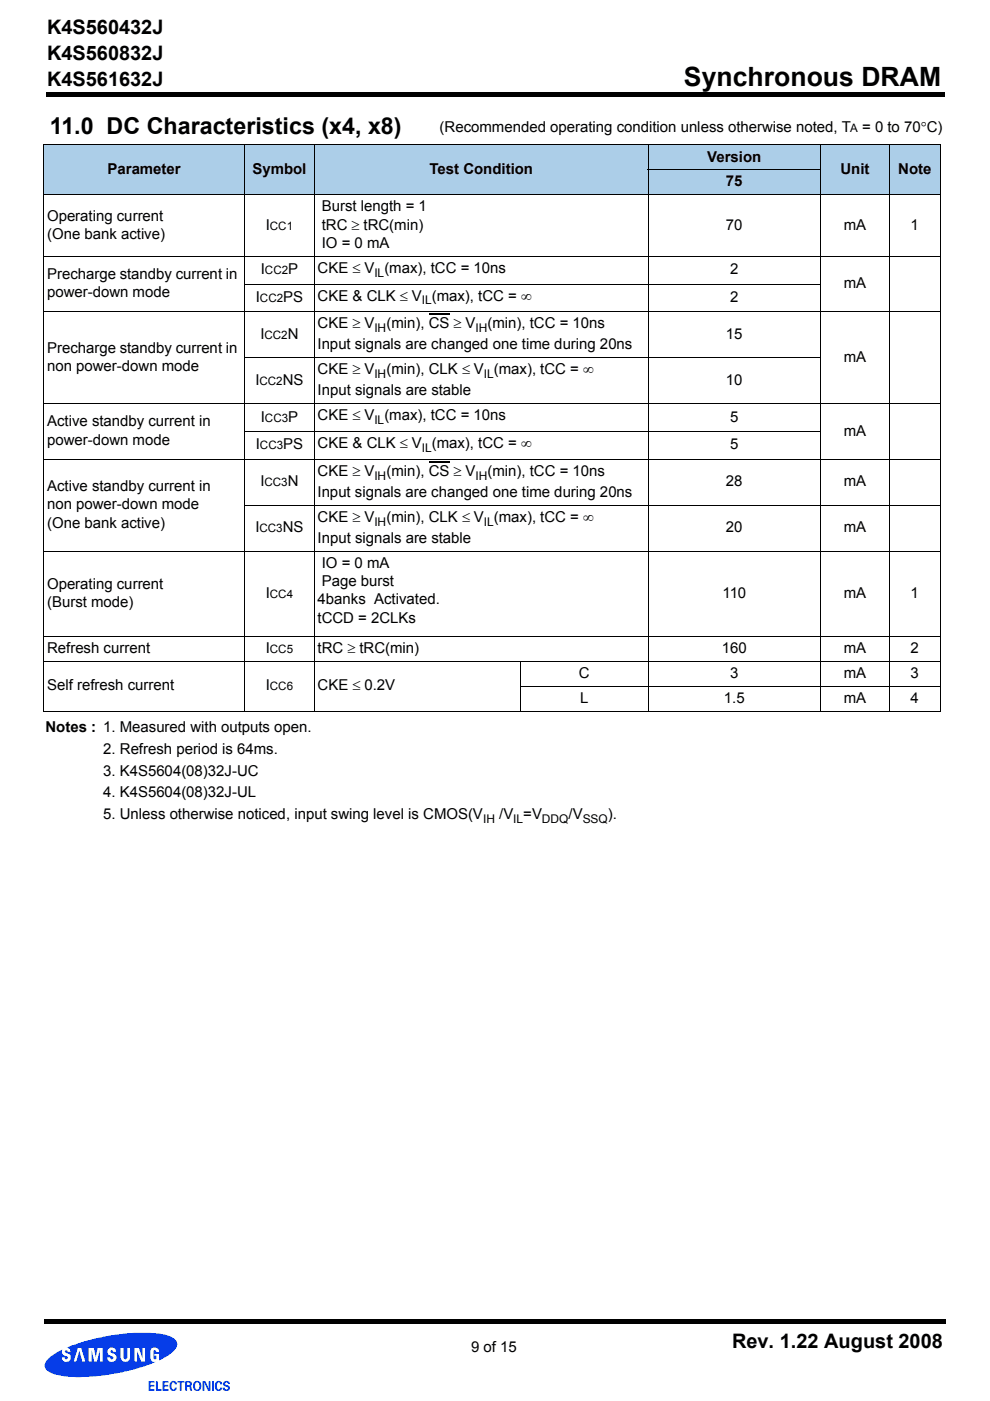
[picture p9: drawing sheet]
<svg xmlns="http://www.w3.org/2000/svg" width="210mm" height="297mm" viewBox="0 0 210 297" stroke-linecap="round" stroke-linejoin="round" font-family="sans-serif">
<path d="M9.8 19.5h.6v1h-.6zM10.4 19.5h189.9v1h-189.9zM9.4 279.6h.5v1.1h-.5zM9.9 279.6h190.6v1.1h-190.6z" fill="#000"/>
<path d="M9.5 282.6h39.2v12.3h-39.2z" fill="#fff"/>
<g fill="#063de8">
<path d="M10.3 288a1.68 1.68 0 0 0-.8 1.7 1.68 1.68 0 0 0 1.4 1.4 24.8 24.8 0 0 0 11.2 .5l5.3-1 3.6-1 2.1-.9-.1 .1a.87 .87 0 0 1-1.1-.9v-1.3l.2-.6 .3-.3h.6l.5 .3 .2 .7h-.6v-.3l-.2-.1-.3 .1v1.6l.1 .2 .4-.1v-.7h-.4v-.4h1.1v1.4l.8-.4a4.8 4.8 0 0 0 3-3 2.65 2.65 0 0 0-2.4-2l-3.3-.4h-3.6a44.1 44.1 0 0 0-14.2 3.1 .8 .8 0 0 1 .8 .9h-.5a.31 .31 0 0 0-.3-.3 .31 .31 0 0 0-.4 .3 .31 .31 0 0 0 .4 .3 .98 .98 0 0 1 .9 1 .98 .98 0 0 1-1 .9 .98 .98 0 0 1-.9-1h.6l.1 .3 .4 .1a.36 .36 0 0 0 .2-.5 .36 .36 0 0 0-.5-.2 .89 .89 0 0 1-.7-1.3l-.9 .4zM16.5 285.8h.7l.9 2.9h-.7l-.6-2.3-.6 2.3h-.6zM18.8 285.8h1.1l.4 1.9 .4-1.9h1.1v2.9h-.7v-2.5l-.5 2.5h-.6l-.6-2.5v2.5h-.6zM22.9 286a.98 .98 0 0 1 1.1-.2 .98 .98 0 0 1 .6 .8h-.6a.32 .32 0 0 0-.2-.3 .32 .32 0 0 0-.3 .1h-.1a.72 .72 0 0 0 .8 .6 .97 .97 0 0 1-.1 1.7 .97 .97 0 0 1-1.4-.9h.6l.3 .4 .3-.1a.28 .28 0 0 0 .2-.2 .28 .28 0 0 0-.2-.3 1 1 0 0 1-1-.5 1 1 0 0 1 0-1.1zM25.5 285.8h.7v2l.2 .3a.43 .43 0 0 0 .6-.4v-1.9h.6v1.8a1.02 1.02 0 0 1-1 1.2 1.02 1.02 0 0 1-1.1-1.2zM28.5 285.8h.9l.8 2.2v-2.2h.6v2.9h-.9l-.8-2.3v2.3h-.6zM31.5 292.8h1.2v.3h-.8v.5h.8v.4h-.8v.6h.8v.3h-1.2z" fill-rule="evenodd"/>
<path d="M33.1 292.8h.3v1.8h.9v.3h-1.2z" fill-rule="evenodd"/>
<path d="M34.5 292.8h1.2v.3h-.8v.5h.8v.4h-.8v.6h.9v.3h-1.3z" fill-rule="evenodd"/>
<path d="M36.2 293a.75 .75 0 0 1 .8-.2 .75 .75 0 0 1 .5 .7h-.4a.31 .31 0 0 0-.3-.4 .31 .31 0 0 0-.4 .3v.7l.1 .4 .3 .1 .3-.4h.4a.82 .82 0 0 1-1 .7 .82 .82 0 0 1-.6-1l.1-.5z" fill-rule="evenodd"/>
<path d="M37.6 292.8h1.5v.3h-.6v1.8h-.4v-1.8h-.5z" fill-rule="evenodd"/>
<path d="M39.3 292.8l1.2 .1 .2 .6-.4 .4a.7 .7 0 0 1 .4 .8l.1 .2h-.5l-.1-.8-.5-.1v.9h-.4zM39.7 293.1v.6h.4a.29 .29 0 0 0 .1-.3 .29 .29 0 0 0-.1-.3z" fill-rule="evenodd"/>
<path d="M41.1 293.1a.95 .95 0 0 1 1.3-.1 .95 .95 0 0 1 .2 1.3 .92 .92 0 0 1-1.2 .6 .92 .92 0 0 1-.5-1.3zM41.6 293.1a.85 .85 0 0 0 .3 1.5l.3-.3 .1-.7-.2-.5z" fill-rule="evenodd"/>
<path d="M42.9 292.8h.7l.7 1.6v-1.6h.3v2.1h-.5l-.8-1.8v1.8h-.4z" fill-rule="evenodd"/>
</g>
<path d="M45.1 292.8v2.1" fill="none" stroke="#063de8" stroke-width=".4"/>
<g fill="#063de8">
<path d="M45.7 293.1a.78 .78 0 0 1 .9-.3 .78 .78 0 0 1 .5 .7h-.4a.38 .38 0 0 0-.4-.4 .38 .38 0 0 0-.3 .5v.7l.2 .3 .4-.1 .1-.3h.4a.8 .8 0 0 1-.8 .7 .8 .8 0 0 1-.7-.8z" fill-rule="evenodd"/>
<path d="M47.5 292.9a.74 .74 0 0 1 1.2 .5h-.4l-.1-.3h-.3a.31 .31 0 0 0-.1 .5 .31 .31 0 0 0 .4 .1 .67 .67 0 0 1 .5 .9 .67 .67 0 0 1-1 .3l-.4-.3-.1-.4h.5v.3l.2 .1h.3l.1-.4-.4-.2a.63 .63 0 0 1-.6-.4 .63 .63 0 0 1 .2-.7z" fill-rule="evenodd"/>
</g>
<path d="M9.8 19.5h.6v1h-.6zM10.4 19.5h189.9v1h-189.9zM9.4 279.6h.5v1.1h-.5zM9.9 279.6h190.6v1.1h-190.6z" fill="#000"/>
<path d="M9.5 282.6h39.2v12.3h-39.2z" fill="#fff"/>
<g fill="#063de8">
<path d="M10.3 288a1.68 1.68 0 0 0-.8 1.7 1.68 1.68 0 0 0 1.4 1.4 24.8 24.8 0 0 0 11.2 .5l5.3-1 3.6-1 2.1-.9-.1 .1a.87 .87 0 0 1-1.1-.9v-1.3l.2-.6 .3-.3h.6l.5 .3 .2 .7h-.6v-.3l-.2-.1-.3 .1v1.6l.1 .2 .4-.1v-.7h-.4v-.4h1.1v1.4l.8-.4a4.8 4.8 0 0 0 3-3 2.65 2.65 0 0 0-2.4-2l-3.3-.4h-3.6a44.1 44.1 0 0 0-14.2 3.1 .8 .8 0 0 1 .8 .9h-.5a.31 .31 0 0 0-.3-.3 .31 .31 0 0 0-.4 .3 .31 .31 0 0 0 .4 .3 .98 .98 0 0 1 .9 1 .98 .98 0 0 1-1 .9 .98 .98 0 0 1-.9-1h.6l.1 .3 .4 .1a.36 .36 0 0 0 .2-.5 .36 .36 0 0 0-.5-.2 .89 .89 0 0 1-.7-1.3l-.9 .4zM16.5 285.8h.7l.9 2.9h-.7l-.6-2.3-.6 2.3h-.6zM18.8 285.8h1.1l.4 1.9 .4-1.9h1.1v2.9h-.7v-2.5l-.5 2.5h-.6l-.6-2.5v2.5h-.6zM22.9 286a.98 .98 0 0 1 1.1-.2 .98 .98 0 0 1 .6 .8h-.6a.32 .32 0 0 0-.2-.3 .32 .32 0 0 0-.3 .1h-.1a.72 .72 0 0 0 .8 .6 .97 .97 0 0 1-.1 1.7 .97 .97 0 0 1-1.4-.9h.6l.3 .4 .3-.1a.28 .28 0 0 0 .2-.2 .28 .28 0 0 0-.2-.3 1 1 0 0 1-1-.5 1 1 0 0 1 0-1.1zM25.5 285.8h.7v2l.2 .3a.43 .43 0 0 0 .6-.4v-1.9h.6v1.8a1.02 1.02 0 0 1-1 1.2 1.02 1.02 0 0 1-1.1-1.2zM28.5 285.8h.9l.8 2.2v-2.2h.6v2.9h-.9l-.8-2.3v2.3h-.6zM31.5 292.8h1.2v.3h-.8v.5h.8v.4h-.8v.6h.8v.3h-1.2z" fill-rule="evenodd"/>
<path d="M33.1 292.8h.3v1.8h.9v.3h-1.2z" fill-rule="evenodd"/>
<path d="M34.5 292.8h1.2v.3h-.8v.5h.8v.4h-.8v.6h.9v.3h-1.3z" fill-rule="evenodd"/>
<path d="M36.2 293a.75 .75 0 0 1 .8-.2 .75 .75 0 0 1 .5 .7h-.4a.31 .31 0 0 0-.3-.4 .31 .31 0 0 0-.4 .3v.7l.1 .4 .3 .1 .3-.4h.4a.82 .82 0 0 1-1 .7 .82 .82 0 0 1-.6-1l.1-.5z" fill-rule="evenodd"/>
<path d="M37.6 292.8h1.5v.3h-.6v1.8h-.4v-1.8h-.5z" fill-rule="evenodd"/>
<path d="M39.3 292.8l1.2 .1 .2 .6-.4 .4a.7 .7 0 0 1 .4 .8l.1 .2h-.5l-.1-.8-.5-.1v.9h-.4zM39.7 293.1v.6h.4a.29 .29 0 0 0 .1-.3 .29 .29 0 0 0-.1-.3z" fill-rule="evenodd"/>
<path d="M41.1 293.1a.95 .95 0 0 1 1.3-.1 .95 .95 0 0 1 .2 1.3 .92 .92 0 0 1-1.2 .6 .92 .92 0 0 1-.5-1.3zM41.6 293.1a.85 .85 0 0 0 .3 1.5l.3-.3 .1-.7-.2-.5z" fill-rule="evenodd"/>
<path d="M42.9 292.8h.7l.7 1.6v-1.6h.3v2.1h-.5l-.8-1.8v1.8h-.4z" fill-rule="evenodd"/>
</g>
<path d="M45.1 292.8v2.1" fill="none" stroke="#063de8" stroke-width=".4"/>
<g fill="#063de8">
<path d="M45.7 293.1a.78 .78 0 0 1 .9-.3 .78 .78 0 0 1 .5 .7h-.4a.38 .38 0 0 0-.4-.4 .38 .38 0 0 0-.3 .5v.7l.2 .3 .4-.1 .1-.3h.4a.8 .8 0 0 1-.8 .7 .8 .8 0 0 1-.7-.8z" fill-rule="evenodd"/>
<path d="M47.5 292.9a.74 .74 0 0 1 1.2 .5h-.4l-.1-.3h-.3a.31 .31 0 0 0-.1 .5 .31 .31 0 0 0 .4 .1 .67 .67 0 0 1 .5 .9 .67 .67 0 0 1-1 .3l-.4-.3-.1-.4h.5v.3l.2 .1h.3l.1-.4-.4-.2a.63 .63 0 0 1-.6-.4 .63 .63 0 0 1 .2-.7z" fill-rule="evenodd"/>
</g>
<path d="M90.7 284.6h27.2v3.9h-27.2z" fill="#fff"/>
<g fill="#accee8">
<path d="M9.3 30.7h42.6v10.6h-42.6z"/>
<path d="M51.9 30.7h14.7v10.6h-14.7z"/>
<path d="M66.6 30.7h70.8v10.6h-70.8z"/>
<path d="M137.4 30.7h36.5v5.3h-36.5z"/>
<path d="M173.9 30.7h14.7v10.6h-14.7z"/>
<path d="M188.6 30.7h10.7v10.6h-10.7z"/>
<path d="M137.4 36h36.5v5.3h-36.5z"/>
</g>
<path d="M90.9 66.6h4.4M90.9 97.9h4.4" fill="none" stroke="#000" stroke-width=".23"/>
<g fill="none" stroke="#000" stroke-width=".21">
<path d="M9.2 30.7h190.2M9.3 30.8v119.8M51.9 30.6v120.2M66.6 30.6v120.2M137.4 36h36.6M137.4 30.6v120.2M173.9 30.6v120.2M188.6 30.6v120.2M199.3 30.8v119.8M9.2 41.3h190.2M9.2 54.4h190.2M9.2 66.1h190.2"/>
<path d="M51.8 60.2h122.2M51.8 75.9h122.2M9.2 85.6h190.2M9.2 97.3h190.2M51.8 91.5h122.2M9.2 116.9h190.2M51.8 107.1h147.6M9.2 134.9h190.2M9.2 140.2h190.2M9.2 150.7h190.2M110.2 145.5h89.2M110.3 140.1v10.7"/>
</g>
<text font-size="5.6" x="145" y="18.2">Synchronous DRAM</text>
<text font-size="4.9" x="10.5" y="28.3">11.0 DC Characteristics (x4, x8)</text>
<g font-size="4.2">
<text x="10" y="7.3">K4S560432J</text>
<text x="10" y="12.7">K4S560832J</text>
<text x="10" y="18.1">K4S561632J</text>
<text x="155.2" y="285.8">Rev. 1.22 August 2008</text>
</g>
<g font-size="3.2">
<text x="93.2" y="27.9">(Recommended operating condition unless otherwise noted, T</text>
<text x="182.8" y="27.9">= 0 to 70°C)</text>
<text x="150" y="34.2">Version</text>
<text x="22.8" y="36.9">Parameter</text>
<text x="53.5" y="36.9">Symbol</text>
<text x="91.1" y="36.9">Test Condition</text>
<text x="153.9" y="39.5">75</text>
<text x="178.2" y="36.9">Unit</text>
<text x="190.4" y="36.9">Note</text>
<text x="10" y="46.8">Operating current</text>
<text x="68.2" y="44.8">Burst length = 1</text>
<text x="10" y="50.7">(One bank active)</text>
<text x="56.3" y="48.7">I</text>
<text x="68.2" y="48.7">tRC ≥ tRC(min)</text>
<text x="68.2" y="52.6">IO = 0 mA</text>
<text x="153.9" y="48.7">70</text>
<text x="178.9" y="48.7">mA</text>
<text x="193.1" y="48.7">1</text>
<text x="10" y="59.2">Precharge standby current in</text>
<text x="55.3" y="58.2">I</text>
<text x="61.1" y="58.2">P</text>
<text x="67.3" y="57.9">CKE ≤ V (max), tCC = 10ns</text>
<text x="154.8" y="58.2">2</text>
<text x="10" y="63">power-down mode</text>
<text x="54.2" y="64.1">I</text>
<text x="60" y="64.1">PS</text>
<text x="67.3" y="63.8">CKE &amp; CLK ≤ V (max), tCC = ∞</text>
<text x="154.8" y="64.1">2</text>
<text x="178.9" y="61.1">mA</text>
<text x="55.2" y="71.9">I</text>
<text x="61" y="71.9">N</text>
<text x="67.3" y="69.6">CKE ≥ V</text>
<text x="81.9" y="69.6">(min), CS ≥ V</text>
<text x="103.4" y="69.6">(min), tCC = 10ns</text>
<text x="153.9" y="71.9">15</text>
<text x="10" y="74.8">Precharge standby current in</text>
<text x="67.3" y="74.1">Input signals are changed one time during 20ns</text>
<text x="178.9" y="76.7">mA</text>
<text x="10" y="78.7">non power-down mode</text>
<text x="54.1" y="81.6">I</text>
<text x="60" y="81.6">NS</text>
<text x="67.3" y="79.4">CKE ≥ V</text>
<text x="67.3" y="83.8">Input signals are stable</text>
<text x="81.9" y="79.4">(min), CLK ≤ V (max), tCC = ∞</text>
<text x="153.9" y="81.6">10</text>
<text x="55.3" y="89.4">I</text>
<text x="61.1" y="89.4">P</text>
<text x="67.3" y="89.1">CKE ≤ V (max), tCC = 10ns</text>
<text x="154.8" y="89.4">5</text>
<text x="10" y="90.4">Active standby current in</text>
<text x="10" y="94.3">power-down mode</text>
<text x="54.2" y="95.3">I</text>
<text x="60" y="95.3">PS</text>
<text x="67.3" y="95">CKE &amp; CLK ≤ V (max), tCC = ∞</text>
<text x="154.8" y="95.3">5</text>
<text x="178.9" y="92.4">mA</text>
<text x="67.3" y="100.9">CKE ≥ V</text>
<text x="81.9" y="100.9">(min), CS ≥ V</text>
<text x="103.4" y="100.9">(min), tCC = 10ns</text>
<text x="10" y="104.1">Active standby current in</text>
<text x="10" y="108">non power-down mode</text>
<text x="55.2" y="103.1">I</text>
<text x="61" y="103.1">N</text>
<text x="67.3" y="105.3">Input signals are changed one time during 20ns</text>
<text x="153.9" y="103.1">28</text>
<text x="178.9" y="103.1">mA</text>
<text x="10" y="111.9">(One bank active)</text>
<text x="54.1" y="112.9">I</text>
<text x="60" y="112.9">NS</text>
<text x="67.3" y="110.6">CKE ≥ V</text>
<text x="81.9" y="110.6">(min), CLK ≤ V (max), tCC = ∞</text>
<text x="153.9" y="112.9">20</text>
<text x="178.9" y="112.9">mA</text>
<text x="67.3" y="115.1">Input signals are stable</text>
<text x="10" y="124.8">Operating current</text>
<text x="68.2" y="120.4">IO = 0 mA</text>
<text x="68.2" y="124.3">Page burst</text>
<text x="10" y="128.7">(Burst mode)</text>
<text x="56.3" y="126.7">I</text>
<text x="67.3" y="128.1">4banks Activated.</text>
<text x="153.2" y="126.7">110</text>
<text x="178.9" y="126.7">mA</text>
<text x="193.1" y="126.7">1</text>
<text x="67.3" y="132">tCCD = 2CLKs</text>
<text x="10" y="138.4">Refresh current</text>
<text x="56.3" y="138.4">I</text>
<text x="67.3" y="138.4">tRC ≥ tRC(min)</text>
<text x="122.7" y="143.7">C</text>
<text x="153" y="138.4">160</text>
<text x="154.8" y="143.7">3</text>
<text x="178.9" y="138.4">mA</text>
<text x="178.9" y="143.7">mA</text>
<text x="193.1" y="138.4">2</text>
<text x="193.1" y="143.7">3</text>
<text x="10" y="146.3">Self refresh current</text>
<text x="56.3" y="146.3">I</text>
<text x="67.3" y="146.3">CKE ≤ 0.2V</text>
<text x="123" y="149">L</text>
<text x="153.5" y="149">1.5</text>
<text x="178.9" y="149">mA</text>
<text x="193.1" y="149">4</text>
<text x="9.7" y="155.2">Notes : 1. Measured with outputs open.</text>
<text x="21.9" y="159.9">2. Refresh period is 64ms.</text>
<text x="21.9" y="164.5">3. K4S5604(08)32J-UC</text>
<text x="21.9" y="169.1">4. K4S5604(08)32J-UL</text>
<text x="21.9" y="173.6">5. Unless otherwise noticed, input swing level is CMOS(V</text>
<text x="105.8" y="173.6">/V =V</text>
<text x="120.5" y="173.6">/V</text>
<text x="128.9" y="173.6">).</text>
<text x="99.9" y="286.7">9 of 15</text>
</g>
<g font-size="2.5">
<text x="180.3" y="27.9">A</text>
<text x="57.2" y="48.7">CC1</text>
<text x="56.2" y="58.2">CC2</text>
<text x="79.4" y="58.7">IL</text>
<text x="55.1" y="64.1">CC2</text>
<text x="89.4" y="64.5">IL</text>
<text x="56.1" y="71.9">CC2</text>
<text x="79.4" y="70.4">IH</text>
<text x="100.8" y="70.4">IH</text>
<text x="55" y="81.6">CC2</text>
<text x="79.4" y="80.2">IH</text>
<text x="102.6" y="80.2">IL</text>
<text x="56.2" y="89.4">CC3</text>
<text x="79.4" y="89.9">IL</text>
<text x="55.1" y="95.3">CC3</text>
<text x="89.4" y="95.8">IL</text>
<text x="79.4" y="101.7">IH</text>
<text x="100.8" y="101.7">IH</text>
<text x="56.1" y="103.1">CC3</text>
<text x="55" y="112.9">CC3</text>
<text x="79.4" y="111.4">IH</text>
<text x="102.6" y="111.4">IL</text>
<text x="57.2" y="126.7">CC4</text>
<text x="57.2" y="138.4">CC5</text>
<text x="57.2" y="146.3">CC6</text>
<text x="102.4" y="174.4">IH</text>
<text x="108.8" y="174.4">IL</text>
<text x="114.9" y="174.4">DDQ</text>
<text x="123.5" y="174.4">SSQ</text>
</g>
</svg>
